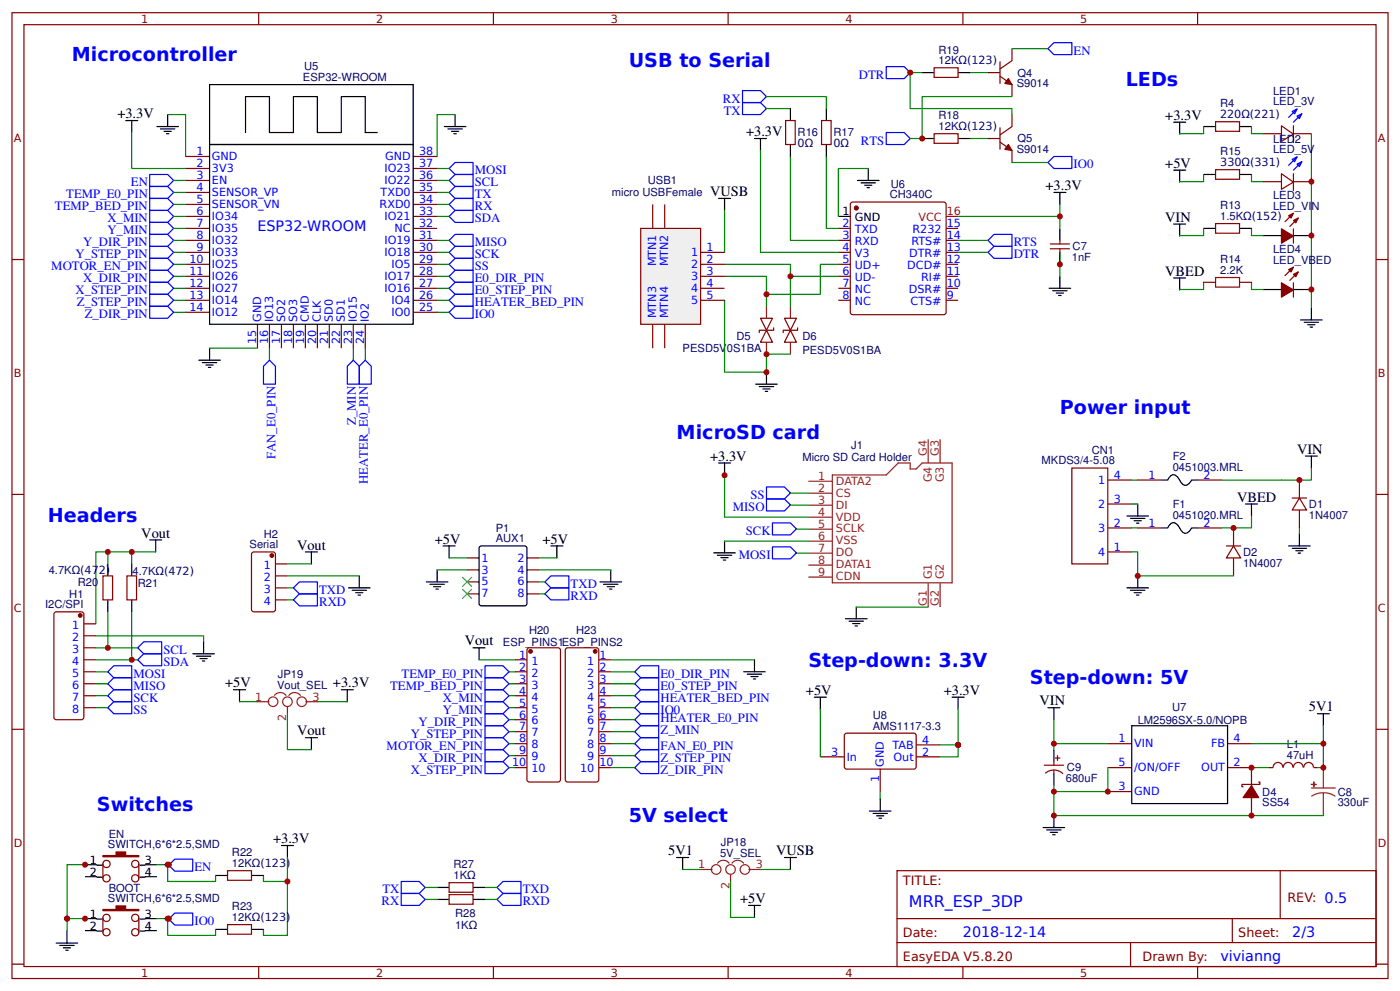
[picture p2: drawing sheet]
<svg xmlns="http://www.w3.org/2000/svg" width="309mm" height="219mm" viewBox="0 0 309 219" stroke-linecap="round" stroke-linejoin="round" font-family="sans-serif">
<g fill="none" stroke="#800" stroke-width=".26">
<path d="M2.6 2.8h304.1v213.3h-304.1zM5.3 5.5h298.7v207.9h-298.7zM57.1 2.8v2.7M109 2.8v2.7M160.9 2.8v2.7M212.7 2.8v2.7M218.3 16h2.6M220.9 16.8l2.7 1.9v2.6M220.9 13.7v4.7M223.6 10.7v2.7l-2.7 1.8M264.6 2.8v2.7M41 34.6h5.3"/>
<path d="M41 37.2h5.3M41 39.8h5.3M91.3 34.6h5.3M91.3 37.2h5.3M91.3 39.8h5.3M218.3 30.6h2.6M220.9 31.4l2.7 1.8v2.7M220.9 28.2v4.8M223.6 25.3v2.6l-2.7 1.9M279.1 29.5h4M283.1 27.8l2.7 1.8-2.7 1.6zM283.1 38.4l2.7 1.8-2.7 1.6z"/>
<path d="M285.8 29.5h3.9M285.8 27.8v3.7M285.8 38.4v3.7M2.6 57.3h2.7M41 42.5h5.3M41 45.1h5.3M41 47.8h5.3M41 50.4h5.3M41 53.1h5.3M41 55.7h5.3M41 58.4h5.3M91.3 42.5h5.3"/>
<path d="M91.3 45.1h5.3M91.3 47.8h5.3M91.3 50.4h5.3M91.3 53.1h5.3M91.3 55.7h5.3M91.3 58.4h5.3M185.2 50.4h2.7M185.2 53.1h2.7M185.2 55.7h2.7M185.2 58.4h2.7M187.9 44.9l.5-.3h20.1l.4 .3 .1 24.1-.2 .4-20.4 .1-.5-.3zM209 50.4h2.7"/>
<path d="M209 53.1h2.7M209 55.7h2.7M209 58.4h2.7M279.1 40.1h4M285.8 50.5v3.2M285.8 40.1h3.9M285.8 47.1l-1.9 1.8M285.8 59l-1.9 1.8M286.8 48.1l-1.8 1.9M304 57.3h2.7M41 61h5.3M41 63.7h5.3"/>
<path d="M41 66.3h5.3M41 69h5.3M56.9 71.6v5.3M59.5 71.6v5.3M62.2 71.6v5.3M64.8 71.6v5.3M67.5 71.6v5.3M70.1 71.6v5.3M72.8 71.6v5.3M75.4 71.6v5.3M78.1 71.6v5.3M80.7 71.6v5.3"/>
<path d="M91.3 61h5.3M91.3 63.7h5.3M91.3 66.3h5.3M91.3 69h5.3M168 70.3h2.7l-1.4 2.6zM169.3 72.9l1.4 2.7h-2.7zM170.9 72.4v.5h-3.2v.5M173.3 70.3h2.6l-1.3 2.6zM174.6 72.9l1.3 2.7h-2.6zM176.2 72.4v.5h-3.2v.5M185.2 61h2.7M185.2 63.7h2.7"/>
<path d="M185.2 66.3h2.7M209 61h2.7M209 63.7h2.7M209 66.3h2.7M285.8 62.4v3.2M286.8 60.1l-1.8 1.8M2.6 109.2h2.7M251.4 106h5.2M264.6 106h5.3M272.5 116.6v3.9M285.5 110h3.2M287.1 110l1.6 2.6h-3.2z"/>
<path d="M287.1 106v4M287.1 112.6v4M304 109.2h2.7M270.9 120.5h3.2M272.5 120.5l1.6 2.7h-3.2zM272.5 123.2v4M2.6 161h2.7M181.2 167.1h5.3M186.6 162.1l.5-.2 15 .1 .3 .4-.1 7.2-.4 .2-15.1-.1-.3-.4zM194.5 169.8v5.2M202.4 167.1h5.3M202.4 164.5h5.3"/>
<path d="M244.7 164.2h5.3M244.7 169.5h5.3M244.7 174.8h5.3M271.2 164.2h5.3M271.2 169.5h5.3v4M276.5 176.1v4M278.1 172.7h.2v.5h-3.9v.5h.2M304 161h2.7M22.7 190.8v3.1M30.7 190.8v3.1M198.2 192.2h105.8v21.2h-105.8zM282.8 192.2v10.6"/>
<path d="M2.6 212.9h2.7M22.7 202.7v3.1M30.7 202.7v3.1M57.1 213.4v2.7M109 213.4v2.7M160.9 213.4v2.7M198.2 202.8h105.8M198.2 208.1h105.8M212.7 213.4v2.7M249.8 208.1v5.3M264.6 213.4v2.7M272.3 202.8v5.3"/>
<path d="M304 212.9h2.7"/>
<circle cx="23.5" cy="193.9" r=".8"/>
<circle cx="23.5" cy="190.8" r=".8"/>
<circle cx="29.9" cy="190.8" r=".8"/>
<circle cx="29.9" cy="193.9" r=".8"/>
<circle cx="23.5" cy="202.7" r=".8"/>
<circle cx="23.5" cy="205.8" r=".8"/>
<circle cx="29.9" cy="205.8" r=".8"/>
<circle cx="29.9" cy="202.7" r=".8"/>
</g>
<g fill="none" stroke="#000" stroke-width=".26">
<path d="M46.3 18.7h45v13.2h-45zM27.8 26.6h2.6M29.1 26.6v2.7M34.7 27.9h4.7M35.5 28.5h3.1M36.2 29h1.6M36.8 29.5h.5M37 25.3v2.6M46.3 31.9h45v39.7h-45zM54.2 29.3v-8h5.3v8h5.3v-8h5.3v8h5.3v-8h5.3v8h2.6M98.2 27.9h4.7M99 28.5h3.1"/>
<path d="M99.7 29h1.6M100.3 29.5h.5M100.5 25.3v2.6M166.7 30.6h2.6M168 30.6v2.6M189.4 39.8h4.8M191.8 37.2v2.6M259.3 27h2.6M259.3 37.6h2.6M260.6 27v2.6M260.6 37.6v2.6M158.7 43.8h2.7"/>
<path d="M160.1 43.8v2.7M185.2 47.8h2.7M190.2 40.4h3.2M191 40.9h1.6M191.6 41.4h.5M232.8 42.5h2.7M234.2 42.5v2.6M259.3 49.5h2.6M260.6 49.5v2.6M279.1 52h4M285.8 52h3.9M43.9 79.5h4.8"/>
<path d="M46.3 76.9v2.6M231.8 63.7h4.7M232.6 64.2h3.1M233.4 64.7h1.5M233.9 65.2h.5M234.2 61v2.7M259.3 61.4h2.6M260.6 61.4v2.6M279.1 63.9h4M285.8 63.9h3.9M287.3 70.6h4.8M288.1 71.2h3.2"/>
<path d="M288.9 71.7h1.6M289.5 72.2h.5M289.7 68v2.6M44.7 80.1h3.2M45.5 80.6h1.6M46 81.1h.6M167 84.8h4.7M167.7 85.4h3.2M168.5 85.9h1.6M169.1 86.4h.5M169.3 82.2v2.6M33.1 119.2h2.6"/>
<path d="M34.4 119.2v2.7M249 113.9h4.7M249.8 114.5h3.1M250.6 115h1.5M251.1 115.5h.5M251.4 111.3v2.6M256.6 106h1.4l.5-.8a1.32 1.32 0 0 1 2.1 .8l.5 .8a1.32 1.32 0 0 0 2.2-.8h1.3M275.2 111.3h2.6M276.5 111.3v2.6M288.4 100.7h2.6M289.7 100.7v2.6M67.5 121.9h2.6"/>
<path d="M68.8 121.9v2.6M77 129.8h4.8M77.8 130.3h3.2M78.6 130.9h1.6M79.1 131.4h.5M79.4 127.2v2.6M249 129.8h4.7M249.8 130.3h3.1M250.6 130.9h1.5M251.1 131.4h.5M251.4 127.2v2.6M42.6 144.4h4.8"/>
<path d="M43.4 144.9h3.2M44.2 145.4h1.6M44.7 145.9h.5M45 141.7v2.7M51.6 152.3h2.6M52.9 152.3v2.6M75.4 152.3h2.7M76.7 152.3v2.6M104.5 143h2.7M105.8 143v2.7M164.3 148.3h4.8M165.1 148.9h3.2"/>
<path d="M165.9 149.4h1.6M166.4 149.9h.6M166.7 145.7v2.6M179.9 153.9h2.7M181.2 153.9v2.7M210.3 153.9h2.7M211.7 153.9v2.7M231.5 156.3h2.7M232.8 156.3v2.6M291 157.6h2.7M292.4 157.6v2.6M67.5 162.9h2.6"/>
<path d="M68.8 162.9v2.6M192.1 179.1h4.7M192.9 179.6h3.2M194.5 176.4v2.7M250 160.2h21.2v17.2h-21.2zM18.8 190.9h2.6M18.8 193.6h2.6M21.4 191h1.1M21.4 193.7h1.1M30.9 191h1.1M30.9 193.7h1.1M32 190.9h2.7"/>
<path d="M32 193.6h2.7M149.5 189.3h2.6M150.8 189.3v2.7M165.4 199.9h2.6M166.7 199.9v2.7M173.3 189.3h2.6M174.6 189.3v2.7M193.7 180.1h1.6M194.2 180.7h.5M230.5 182.7h4.7M231.2 183.3h3.2M232 183.8h1.6"/>
<path d="M232.6 184.3h.5M232.8 180.1v2.6M12.4 208.2h4.8M13.2 208.8h3.2M14 209.3h1.6M14.5 209.8h.6M14.8 205.6v2.6M18.8 202.8h2.6M18.8 205.5h2.6M21.4 202.9h1.1M21.4 205.6h1.1M30.9 202.9h1.1"/>
<path d="M30.9 205.6h1.1M32 202.8h2.7M32 205.5h2.7"/>
</g>
<g fill="none" stroke="#00f" stroke-width=".26">
<path d="M195.8 14.7h4l1.3 1.3-1.3 1.4h-4zM232.8 9.4h4v2.7h-4l-1.3-1.4zM33.1 38.5h3.9l1.4 1.3-1.4 1.4h-3.9zM99.2 39.8l1.3-1.3h4v2.7h-4zM100.5 35.9h4v2.6h-4l-1.3-1.3zM164 22.6h4l1.3 1.4-1.3 1.3h-4zM164 20h4l1.3 1.3-1.3 1.3h-4zM195.8 29.3h4l1.3 1.3-1.3 1.3h-4zM232.8 34.6h4v2.6h-4l-1.3-1.3zM285.5 24.6l1-.5-.5 1zM285.5 35.2l1-.5-.5 1zM286.5 25.7l1.1-.6-.5 1.1z"/>
<path d="M286.5 36.2l1.1-.5-.5 1.1zM286.5 24.1l-1.8 1.8M286.5 34.7l-1.8 1.8M287.6 25.1l-1.8 1.9M287.6 35.7l-1.8 1.9M33.1 46.5h3.9l1.4 1.3-1.4 1.3h-3.9zM33.1 49.1h3.9l1.4 1.3-1.4 1.4h-3.9zM33.1 57h3.9l1.4 1.4-1.4 1.3h-3.9zM33.1 59.7h3.9l1.4 1.3-1.4 1.3h-3.9zM33.1 54.4h3.9l1.4 1.3-1.4 1.3h-3.9zM33.1 51.8h3.9l1.4 1.3-1.4 1.3h-3.9zM33.1 43.8h3.9l1.4 1.3-1.4 1.4h-3.9z"/>
<path d="M33.1 41.2h3.9l1.4 1.3-1.4 1.3h-3.9zM99.2 42.5l1.3-1.3h4v2.6h-4zM100.5 43.8h4v2.7h-4l-1.3-1.4zM100.5 59.7h4v2.6h-4l-1.3-1.3zM100.5 46.5h4v2.6h-4l-1.3-1.3zM100.5 51.8h4v2.6h-4l-1.3-1.3zM100.5 54.4h4v2.6h-4l-1.3-1.3zM100.5 57h4v2.7h-4l-1.3-1.3zM219.6 51.8h4v2.6h-4l-1.3-1.3zM219.6 54.4h4v2.6h-4l-1.3-1.3zM33.1 62.3h3.9l1.4 1.4-1.4 1.3h-3.9zM33.1 65h3.9l1.4 1.3-1.4 1.3h-3.9z"/>
<path d="M33.1 67.6h3.9l1.4 1.4-1.4 1.3h-3.9zM59.5 79.5l1.4 1.4v3.9h-2.7v-3.9zM100.5 62.3h4v2.7h-4l-1.3-1.3zM100.5 65h4v2.6h-4l-1.3-1.3zM100.5 67.6h4v2.7h-4l-1.3-1.3zM76.7 80.9l1.4-1.4 1.3 1.4v3.9h-2.7zM79.4 80.9l1.3-1.4 1.3 1.4v3.9h-2.6zM66.1 128.5h4v2.6h-4l-1.3-1.3zM66.1 131.1h4v2.7h-4l-1.3-1.3zM25.1 147h4v2.6h-4l-1.3-1.3zM25.1 149.6h4v2.7h-4l-1.3-1.3zM25.1 152.3h4v2.6h-4l-1.3-1.3z"/>
<path d="M25.1 154.9h4v2.7h-4l-1.3-1.3zM31.7 141.7h4v2.7h-4l-1.3-1.4zM31.7 144.4h4v2.6h-4l-1.3-1.3zM107.2 152.3h3.9l1.3 1.3-1.3 1.3h-3.9zM107.2 154.9h3.9l1.3 1.4-1.3 1.3h-3.9zM107.2 157.6h3.9l1.3 1.3-1.3 1.3h-3.9zM107.2 149.6h3.9l1.3 1.4-1.3 1.3h-3.9zM107.2 147h3.9l1.3 1.3-1.3 1.3h-3.9zM140.2 158.9l1.4-1.3h3.9v2.6h-3.9zM141.6 147h3.9v2.6h-3.9l-1.4-1.3zM141.6 149.6h3.9v2.7h-3.9l-1.4-1.3zM141.6 152.3h3.9v2.6h-3.9l-1.4-1.3z"/>
<path d="M141.6 154.9h3.9v2.7h-3.9l-1.4-1.3zM107.2 162.9h3.9l1.3 1.3-1.3 1.3h-3.9zM107.2 165.5h3.9l1.3 1.3-1.3 1.4h-3.9zM107.2 168.2h3.9l1.3 1.3-1.3 1.3h-3.9zM107.2 160.2h3.9l1.3 1.4-1.3 1.3h-3.9zM140.2 161.6l1.4-1.4h3.9v2.7h-3.9zM141.6 165.5h3.9v2.7h-3.9l-1.4-1.4zM141.6 168.2h3.9v2.6h-3.9l-1.4-1.3zM141.6 162.9h3.9v2.6h-3.9l-1.4-1.3zM38.6 189.7h4v2.6h-4l-1.3-1.3zM38.6 201.6h4v2.7h-4l-1.3-1.4z"/>
</g>
<g fill="none" stroke="#080" stroke-width=".26">
<path d="M203.7 16h-2.6v8h22.5v1.3M214.3 16h4M223.6 10.7h7.9M29.1 29.3v7.9h11.9M37 25.3h4v9.3M38.4 39.8h2.6M96.6 39.8h2.6M96.6 37.2h2.6M100.5 25.3h-3.9v9.3M168 33.2v22.5h17.2M169.3 21.3h13.3v2.7M169.3 24h5.3"/>
<path d="M174.6 34.6v18.5h10.6M182.6 34.6v15.8h2.6M191.8 37.2h-6.6v10.6M214.3 30.6h4M223.6 35.9h7.9M265.9 38.5v1.6h-5.3M276.5 38.5v1.6h2.6M289.7 29.5v38.4M38.4 47.8h2.6M38.4 45.1h2.6M38.4 42.5h2.6M38.4 58.4h2.6"/>
<path d="M38.4 55.7h2.6M38.4 53.1h2.6M38.4 50.4h2.6M96.6 47.8h2.6M96.6 45.1h2.6M96.6 42.5h2.6M96.6 58.4h2.6M96.6 55.7h2.6M96.6 53.1h2.6M160.1 58.4h14.5v9.2M160.1 46.5v9.2M185.2 58.4h-4v6.6h-11.9"/>
<path d="M211.7 55.7h6.6M211.7 53.1h6.6M234.2 45.1v2.7h-22.5M234.2 55.7v5.3M265.9 50.4v1.6h-5.3M276.5 50.4v1.6h2.6M38.4 66.3h2.6M38.4 63.7h2.6M38.4 61h2.6M38.4 69h2.6M46.3 76.9h10.6M59.5 76.9v2.6"/>
<path d="M78.1 76.9v2.6M80.7 76.9v2.6M96.6 66.3h2.6M96.6 63.7h2.6M96.6 61h2.6M96.6 69h2.6M160.1 66.3v15.9h9.2v-4h5.3M160.1 61h9.2v6.6M174.6 61h10.6M265.9 62.3v1.6h-5.3M276.5 62.3v1.6h2.6M250 106h1.4"/>
<path d="M250 111.3h1.4M289.7 103.3v2.7h-19.8M63.5 124.5h5.3M63.5 127.2h15.9M63.5 129.8h1.3M63.5 132.5h1.3M250 121.9h1.4v5.3M21.2 140.4h23.8v1.3M21.2 143h9.2M21.2 145.7h9.2M52.9 154.9h4M63.5 157.6v7.9h5.3"/>
<path d="M70.1 154.9h6.6M105.8 145.7h8M112.4 148.3h1.4M112.4 151h1.4M112.4 153.6h1.4M112.4 156.3h1.4M112.4 158.9h1.4M134.9 145.7h31.8M134.9 148.3h5.3M134.9 151h5.3M134.9 153.6h5.3M134.9 156.3h5.3"/>
<path d="M134.9 158.9h5.3M181.2 156.5v10.6M211.7 156.5v10.6h-4M232.8 158.9v5.3h11.9M112.4 169.5h1.4M112.4 161.6h1.4M112.4 164.2h1.4M112.4 166.8h1.4M134.9 169.5h5.3M134.9 161.6h5.3M134.9 164.2h5.3M134.9 166.8h5.3"/>
<path d="M194.5 175v1.4M207.7 164.5h4M244.7 169.5v5.3h-11.9v5.3h59.6M276.5 169.5h4M18.8 190.9h-4v11.9M34.7 190.9h2.6M150.8 192h4M161.4 194.6v8h5.3M168 192h6.6M18.8 202.8h-4v2.7M34.7 202.8h2.6"/>
</g>
<g fill="#800" stroke="#800" stroke-width=".26">
<path d="M222.8 17.4l.8 1.3-1.6-.3z"/>
<path d="M222.8 31.9l.8 1.3-1.6-.2z"/>
<path d="M22.7 188.9h2.9v-.8h2.2v.8h2.9v.3h-8z"/>
<path d="M22.7 200.8h2.9v-.8h2.2v.8h2.9v.3h-8z"/>
<path d="M276.5 173.5l1.6 2.6h-3.5z"/>
<path d="M283.1 50.5l2.7 1.6-2.7 1.6z"/>
<path d="M285.8 48.7l1-.6-.5 1.1z"/>
<path d="M284.7 47.6l1.1-.5-.6 1z"/>
<path d="M283.1 62.4l2.7 1.6-2.7 1.6z"/>
<path d="M285.8 60.6l1-.5-.5 1z"/>
<path d="M284.7 59.5l1.1-.5-.6 1.1z"/>
<circle cx="189.2" cy="45.9" r=".4"/>
</g>
<path d="M209 47.8h2.7" fill="none" stroke="#f00" stroke-width=".26"/>
<g fill="none" stroke="#8d2323" stroke-width=".26">
<path d="M169.3 67.6v2.7M169.3 75.6v2.6M174.6 67.6v2.7M174.6 75.6v2.6M56.9 154.9h2.6M60.6 153.6a1.59 1.59 0 0 1 2.6 0M63.5 156v1.6M63.8 153.6a1.59 1.59 0 0 1 2.6 0M67.5 154.9h2.6M289.7 174h5.3M292.4 175l1.4 .2 1.2 .6M292.4 175l-1.4 .2-1.3 .6"/>
<path d="M292.4 169.5v4.5M292.4 175v5.1M154.8 192h2.6M158.5 190.7a1.59 1.59 0 0 1 2.6 0M161.4 193v1.6M161.7 190.7a1.59 1.59 0 0 1 2.6 0M165.4 192h2.6"/>
<circle cx="60.3" cy="154.9" r="1.06"/>
<circle cx="63.5" cy="154.9" r="1.06"/>
<circle cx="66.7" cy="154.9" r="1.06"/>
<circle cx="158.2" cy="192" r="1.06"/>
<circle cx="161.4" cy="192" r="1.06"/>
<circle cx="164.6" cy="192" r="1.06"/>
</g>
<g fill="#8d2323" stroke="#8d2323" stroke-width=".26">
<path d="M289.7 173.2h1.1z"/>
<path d="M290.2 172.7l.1 1z"/>
</g>
<path d="M141.6 50.4h13.2v21.2h-13.2z" fill="#efefef" stroke="#800" stroke-width=".26"/>
<g fill="none" stroke="#800" stroke-width=".26">
<path d="M206.4 15h5.3v2.1h-5.3zM173.6 26.6h2.1v5.3h-2.1zM181.5 26.6h2.1v5.3h-2.1zM206.4 29.5h5.3v2.1h-5.3zM268.6 26.9h5.2v2.1h-5.2zM268.6 37.5h5.2v2.1h-5.2zM144.2 45.1v5.3M146.8 45.1v5.3M154.8 55.7h5.3M154.8 58.4h5.3M232 53.9h4.3M232 54.9h4.3"/>
<path d="M234.2 53.1v.8M234.2 54.9v.8M268.6 49.4h5.2v2.1h-5.2zM144.2 71.6v5.3M146.8 71.6v5.3M154.8 61h5.3M154.8 63.7h5.3M154.8 66.3h5.3M265.9 62.3h2.7M273.8 62.3h2.7M236.8 103.3h7.9v21.2h-7.9zM244.7 116.6h5.3"/>
<path d="M244.7 106h5.3M244.7 111.3h5.3M251.4 116.6h5.2M264.6 116.6h5.3M12.2 135.2l5.8-.1 .4 .3 .1 .2v22.8l-.1 .2-.4 .3h-5.6l-.2-.1-.3-.4v-22.8zM18.5 137.7h2.7M22.8 127.2h2.1v5.3h-2.1zM28 127.2h2.2v5.3h-2.2zM55.6 122.1l.5-.2h4.2l.5 .2 .1 12.5-.3 .4-4.5 .1-.5-.3zM60.9 124.5h2.6M60.9 127.2h2.6M60.9 129.8h2.6"/>
<path d="M60.9 132.5h2.6M103.2 123.2h2.6M103.2 125.8h2.6M103.2 128.5h2.6M103.2 131.1h2.6M116.4 123.2h2.7M116.4 125.8h2.7M116.4 128.5h2.7M116.4 131.1h2.7M244.7 121.9h5.3M18.5 145.7h2.7M18.5 148.3h2.7"/>
<path d="M18.5 151h2.7M18.5 153.6h2.7M18.5 156.3h2.7M18.5 140.4h2.7M18.5 143h2.7M113.8 145.7h2.6M113.8 148.3h2.6M113.8 151h2.6M113.8 153.6h2.6M113.8 156.3h2.6M113.8 158.9h2.6M116.5 143.3l.4-.3h6.4l.3 .1 .2 .5v28.5v.3l-.5 .3h-6.4l-.2-.1-.3-.5z"/>
<path d="M125.1 143.1l6.7-.1 .2 .1 .3 .5v28.5l-.1 .3-.4 .3h-6.4l-.3-.1-.2-.5v-28.5zM132.3 145.7h2.6M132.3 148.3h2.6M132.3 151h2.6M132.3 153.6h2.6M132.3 156.3h2.6M132.3 158.9h2.6M113.8 169.5h2.6M113.8 161.6h2.6M113.8 164.2h2.6M113.8 166.8h2.6M132.3 169.5h2.6"/>
<path d="M132.3 161.6h2.6M132.3 164.2h2.6M132.3 166.8h2.6M230.7 169h4.2M230.9 170.7a2.84 2.84 0 0 1 4 .2M232.8 168.2v.8M232.8 170v.8M233.1 167.4h1.1M233.6 166.8v1.1M280.5 169.5h.8M281.3 169.5a1.06 1.06 0 0 1 1-1.2 1.06 1.06 0 0 1 1.1 1.2M283.5 169.5a1.06 1.06 0 0 1 1.1-1.2 1.06 1.06 0 0 1 1 1.2"/>
<path d="M285.8 169.5a1.06 1.06 0 0 1 1-1.2 1.06 1.06 0 0 1 1.1 1.2M288.1 169.5a1.06 1.06 0 0 1 1-1.2 1.06 1.06 0 0 1 1.1 1.2M290.2 169.5h.8M50.3 192.2h5.3v2.2h-5.3zM99.2 194.9h5.3v2.1h-5.3zM99.2 197.5h5.3v2.2h-5.3zM50.3 204.2h5.3v2.1h-5.3z"/>
</g>
<g fill="none" stroke="#000" stroke-width=".26">
<path d="M203.7 16h2.7M211.7 16h2.6M174.6 24v2.6M174.6 31.9v2.7M182.6 24v2.6M182.6 31.9v2.7M203.7 30.6h2.7M211.7 30.6h2.6M265.9 27.9h2.7M265.9 38.5h2.7M273.8 27.9h2.7M273.8 38.5h2.7"/>
<path d="M234.2 50.4v2.7M234.2 55.7v2.7M265.9 50.4h2.7M273.8 50.4h2.7M158.7 102.2h2.7M160.1 102.2v2.7M160.1 119.4v2.7M256.6 116.6h1.4l.5-.8a1.32 1.32 0 0 1 2.1 .8l.5 .7a1.32 1.32 0 0 0 2.2-.7h1.3M287.1 117.9v2.6M23.8 124.5v2.7M23.8 132.5v2.6M29.1 124.5v2.7"/>
<path d="M29.1 132.5v2.6M94.2 128.5h4.8M95 129h3.2M95.8 129.5h1.6M96.3 130.1h.5M96.6 125.8v2.7M97.9 120.5h2.6M99.2 120.5v2.7M106.1 120.6l9.8-.1 .4 .3 .1 12.4-.2 .5-9.8 .1-.5-.3-.1-12.4zM121.7 120.5h2.7M123 120.5v2.7M132.6 128.5h4.7"/>
<path d="M133.3 129h3.2M134.1 129.5h1.6M134.7 130.1h.5M134.9 125.8v2.7M157.7 122.1h4.8M158.5 122.6h3.2M159.3 123.1h1.6M159.8 123.7h.5M186.8 136.6h4.8M187.6 137.2h3.2M188.4 137.7h1.6M188.9 138.2h.5"/>
<path d="M189.2 134v2.6M284.7 120.5h4.8M285.5 121.1h3.2M286.3 121.6h1.6M286.8 122.1h.5M232.8 165.5v2.7M232.8 170.8v2.7M47.6 193.3h2.7M55.6 193.3h2.6M62.2 186.7h2.6M63.5 186.7v2.6M96.6 196h2.6"/>
<path d="M96.6 198.6h2.6M104.5 196h2.7M104.5 198.6h2.7M47.6 205.2h2.7M55.6 205.2h2.6"/>
</g>
<g fill="none" stroke="#080" stroke-width=".26">
<path d="M223.6 21.3h-19.9v9.3h-2.6M265.9 27.9v1.6h-5.3M276.5 27.9v1.6h2.6M234.2 47.8v2.6M160.1 104.9v9.3h18.5M160.1 119.5h18.5M174.6 108.9h4M174.6 111.5h4M175.9 116.8h2.7M250 116.6h1.4M276.5 113.9v2.7h-6.6M287.1 116.6v1.3"/>
<path d="M23.8 121.9v2.6M23.8 135.1v7.9M29.1 121.9v2.6M29.1 135.1v10.6M34.4 121.9h-13.2v15.8M96.6 125.8h6.6M99.2 123.2h4M119.1 125.8h15.8M119.1 123.2h3.9M119.1 128.5h1.3M119.1 131.1h1.3M175.9 122.1h2.7"/>
<path d="M189.2 134h15.9M251.4 127.2h21.1M21.2 156.3h2.6M21.2 153.6h2.6M21.2 151h2.6M21.2 148.3h2.6M232.8 164.2v1.3M232.8 173.5v1.3M276.5 164.2h15.9M292.4 160.2v9.3h-1.4M37 190.9v3.7h10.6v-1.3M58.2 193.3v1.3h5.3v11.9h-5.3v-1.3"/>
<path d="M63.5 189.3v5.3M93.9 196h2.7M93.9 198.6h2.7M107.2 196h2.6M107.2 198.6h2.6M37 202.8v3.7h10.6v-1.3"/>
</g>
<g fill="none" stroke="#8d2323" stroke-width=".26">
<path d="M205.1 97v5.3M207.7 97v5.3M178.6 106.3h5.3M178.6 108.9h5.3M178.6 111.5h5.3M178.6 114.2h5.3M178.6 116.8h5.3M178.6 119.5h5.3M183.9 104.9h11.9l2.6-2.7h2.7v1.3h1.3l1.3-1.3h6.6v26.5h-26.4zM178.6 122.1h5.3M178.6 124.8h5.3M178.6 127.4h5.3"/>
<path d="M205.1 128.7v5.3M207.7 128.7v5.3"/>
</g>
<path d="M169.3 110.2h4l1.3 1.3-1.3 1.3h-4zM169.3 107.5h4l1.3 1.3-1.3 1.4h-4zM170.7 115.5h3.9l1.3 1.3-1.3 1.3h-3.9zM120.4 131.1l1.3-1.3h4v2.7h-4zM121.7 127.2h4v2.6h-4l-1.3-1.3zM170.7 120.7h3.9l1.3 1.4-1.3 1.3h-3.9zM88.6 194.6h4l1.3 1.4-1.3 1.3h-4zM88.6 197.3h4l1.3 1.3-1.3 1.3h-4zM111.1 194.6h4v2.7h-4l-1.3-1.3zM111.1 197.3h4v2.6h-4l-1.3-1.3z" fill="none" stroke="#00f" stroke-width=".26"/>
<path d="M268.6 61.3h5.2v2.1h-5.2z" fill="none" stroke="#a00000" stroke-width=".26"/>
<g fill="#800" stroke="#800" stroke-width=".26">
<circle cx="60.1" cy="122.7" r=".4"/>
<circle cx="117.2" cy="143.8" r=".4"/>
<circle cx="131.5" cy="143.8" r=".4"/>
<circle cx="17.7" cy="135.9" r=".4"/>
</g>
<g fill="#000" stroke="#3c3" stroke-width=".26">
<path d="M102.1 127.4l2.1 2.1zM104.2 127.4l-2.1 2.1z"/>
<path d="M102.1 130.1l2.1 2.1zM104.2 130.1l-2.1 2.1z"/>
</g>
<g fill="#c00">
<circle cx="232.8" cy="164.2" r=".66"/>
<circle cx="287.1" cy="106" r=".66"/>
<circle cx="251.4" cy="127.2" r=".66"/>
<circle cx="292.4" cy="164.2" r=".66"/>
<circle cx="292.4" cy="169.5" r=".66"/>
<circle cx="211.7" cy="164.5" r=".66"/>
<circle cx="160.1" cy="104.9" r=".66"/>
<circle cx="29.1" cy="121.9" r=".66"/>
<circle cx="23.8" cy="143" r=".66"/>
<circle cx="169.3" cy="78.2" r=".66"/>
<circle cx="169.3" cy="82.2" r=".66"/>
<circle cx="232.8" cy="180.1" r=".66"/>
<circle cx="244.7" cy="174.8" r=".66"/>
<circle cx="201.1" cy="16" r=".66"/>
<circle cx="14.8" cy="202.8" r=".66"/>
<circle cx="276.5" cy="180.1" r=".66"/>
<circle cx="276.5" cy="169.5" r=".66"/>
<circle cx="169.3" cy="65" r=".66"/>
<circle cx="289.7" cy="40.1" r=".66"/>
<circle cx="289.7" cy="52" r=".66"/>
<circle cx="289.7" cy="63.9" r=".66"/>
<circle cx="18.8" cy="190.9" r=".66"/>
<circle cx="18.8" cy="202.8" r=".66"/>
<circle cx="37.3" cy="190.9" r=".66"/>
<circle cx="37.3" cy="202.8" r=".66"/>
<circle cx="23.8" cy="121.9" r=".66"/>
<circle cx="29.1" cy="145.7" r=".66"/>
<circle cx="174.6" cy="61" r=".66"/>
<circle cx="63.5" cy="194.6" r=".66"/>
<circle cx="234.2" cy="58.4" r=".66"/>
<circle cx="234.2" cy="47.8" r=".66"/>
<circle cx="203.7" cy="30.6" r=".66"/>
<circle cx="272.5" cy="116.6" r=".66"/>
<circle cx="232.8" cy="174.8" r=".66"/>
<circle cx="37" cy="190.9" r=".66"/>
<circle cx="37" cy="202.8" r=".66"/>
</g>
<g font-size="4.2" fill="#00f">
<text x="15.9" y="13.4">Microcontroller</text>
<text x="138.9" y="14.7">USB to Serial</text>
<text x="248.7" y="19">LEDs</text>
<text x="234.2" y="91.4">Power input</text>
<text x="149.5" y="96.9">MicroSD card</text>
<text x="10.6" y="115.3">Headers</text>
<text x="178.6" y="147.3">Step-down: 3.3V</text>
<text x="227.5" y="151">Step-down: 5V</text>
<text x="21.4" y="179.1">Switches</text>
<text x="138.9" y="181.4">5V select</text>
</g>
<text font-size="3.5" fill="#00f" x="200.8" y="200.2">MRR_ESP_3DP</text>
<g font-size="3.2">
<text x="25.9" y="26.1">+3.3V</text>
<text x="257.4" y="26.5">+3.3V</text>
<text x="164.8" y="30.1">+3.3V</text>
<text x="231" y="42">+3.3V</text>
<text x="257.4" y="37">+5V</text>
<text x="156.9" y="43.3">VUSB</text>
<text x="257.4" y="48.9">VIN</text>
<text x="257.4" y="60.8">VBED</text>
<text x="156.9" y="101.7">+3.3V</text>
<text x="286.5" y="100.2">VIN</text>
<text x="273.3" y="110.8">VBED</text>
<text x="31.2" y="118.7">Vout</text>
<text x="65.6" y="121.3">Vout</text>
<text x="96" y="120">+5V</text>
<text x="119.9" y="120">+5V</text>
<text x="102.7" y="142.5">Vout</text>
<text x="49.7" y="151.8">+5V</text>
<text x="73.6" y="151.8">+3.3V</text>
<text x="178.1" y="153.4">+5V</text>
<text x="208.5" y="153.4">+3.3V</text>
<text x="229.7" y="155.7">VIN</text>
<text x="289.2" y="157.1">5V1</text>
<text x="65.6" y="162.3">Vout</text>
<text x="60.3" y="186.2">+3.3V</text>
<text x="147.6" y="188.8">5V1</text>
<text x="171.4" y="188.8">VUSB</text>
<text x="163.5" y="199.4">+5V</text>
</g>
<g font-size="3.2" fill="#00f">
<text x="56.9" y="51">ESP32-WROOM</text>
<text x="212.7" y="206.8">2018-12-14</text>
<text x="285.5" y="206.8">2/3</text>
<text x="269.6" y="212.1">vivianng</text>
</g>
<g font-size="2.8" fill="#00f">
<text x="189.7" y="17.4">DTR</text>
<text x="237.2" y="12.1">EN</text>
<text x="159.7" y="22.6">RX</text>
<text x="159.9" y="25.3">TX</text>
<text x="190.2" y="31.9">RTS</text>
<text x="28.9" y="41.2">EN</text>
<text x="104.9" y="41.2">SCL</text>
<text x="104.9" y="38.5">MOSI</text>
<text x="237.2" y="37.2">IO0</text>
<text x="12.1" y="46.5">TEMP_BED_PIN</text>
<text x="14.6" y="43.8">TEMP_E0_PIN</text>
<text x="104.9" y="43.8">TX</text>
<text x="104.9" y="46.5">RX</text>
<text x="23.7" y="49.1">X_MIN</text>
<text x="23.7" y="51.8">Y_MIN</text>
<text x="104.9" y="49.1">SDA</text>
<text x="11.3" y="59.7">MOTOR_EN_PIN</text>
<text x="16.7" y="57">Y_STEP_PIN</text>
<text x="18.4" y="54.4">Y_DIR_PIN</text>
<text x="104.9" y="54.4">MISO</text>
<text x="104.9" y="57">SCK</text>
<text x="104.9" y="59.7">SS</text>
<text x="224" y="54.4">RTS</text>
<text x="224" y="57">DTR</text>
<text x="16.7" y="65">X_STEP_PIN</text>
<text x="18.4" y="62.3">X_DIR_PIN</text>
<text x="104.9" y="62.3">E0_DIR_PIN</text>
<text x="104.9" y="65">E0_STEP_PIN</text>
<text x="17" y="67.6">Z_STEP_PIN</text>
<text x="18.7" y="70.3">Z_DIR_PIN</text>
<text x="104.9" y="67.6">HEATER_BED_PIN</text>
<text x="104.9" y="70.3">IO0</text>
<text x="78.6" y="93.9" transform="rotate(-90 78.6 93.9)">Z_MIN</text>
<text x="60.9" y="101.4" transform="rotate(-90 60.9 101.4)">FAN_E0_PIN</text>
<text x="81.3" y="106.9" transform="rotate(-90 81.3 106.9)">HEATER_E0_PIN</text>
<text x="161.9" y="112.8">MISO</text>
<text x="165.8" y="110.2">SS</text>
<text x="164.8" y="118.1">SCK</text>
<text x="163.2" y="123.4">MOSI</text>
<text x="70.5" y="131.1">TXD</text>
<text x="126.1" y="129.8">TXD</text>
<text x="70.5" y="133.8">RXD</text>
<text x="126.1" y="132.5">RXD</text>
<text x="29.5" y="149.6">MOSI</text>
<text x="36.1" y="144.4">SCL</text>
<text x="36.1" y="147">SDA</text>
<text x="88.7" y="149.6">TEMP_E0_PIN</text>
<text x="145.9" y="149.6">E0_DIR_PIN</text>
<text x="29.5" y="152.3">MISO</text>
<text x="29.5" y="154.9">SCK</text>
<text x="86.2" y="152.3">TEMP_BED_PIN</text>
<text x="97.8" y="154.9">X_MIN</text>
<text x="145.9" y="152.3">E0_STEP_PIN</text>
<text x="145.9" y="154.9">HEATER_BED_PIN</text>
<text x="29.5" y="157.6">SS</text>
<text x="92.5" y="160.2">Y_DIR_PIN</text>
<text x="97.8" y="157.6">Y_MIN</text>
<text x="145.9" y="157.6">IO0</text>
<text x="145.9" y="159.5">HEATER_E0_PIN</text>
<text x="85.4" y="165.5">MOTOR_EN_PIN</text>
<text x="90.8" y="162.9">Y_STEP_PIN</text>
<text x="145.9" y="165.5">FAN_E0_PIN</text>
<text x="145.9" y="162.1">Z_MIN</text>
<text x="90.8" y="170.8">X_STEP_PIN</text>
<text x="92.5" y="168.2">X_DIR_PIN</text>
<text x="145.9" y="168.2">Z_STEP_PIN</text>
<text x="145.9" y="170.8">Z_DIR_PIN</text>
<text x="43" y="192.3">EN</text>
<text x="84.5" y="197.3">TX</text>
<text x="115.5" y="197.3">TXD</text>
<text x="84.3" y="199.9">RX</text>
<text x="115.5" y="199.9">RXD</text>
<text x="43" y="204.3">IO0</text>
</g>
<g font-size="2.8" fill="#800">
<text x="199.5" y="195.4">TITLE:</text>
<text x="284.4" y="199.1">REV: 0.5</text>
<text x="199.5" y="206.8">Date:</text>
<text x="273.6" y="206.8">Sheet:</text>
<text x="199.5" y="212.1">EasyEDA V5.8.20</text>
<text x="252.4" y="212.1">Drawn By:</text>
</g>
<g font-size="2.5" fill="#800">
<text x="31.2" y="5.1">1</text>
<text x="83.1" y="5.1">2</text>
<text x="134.9" y="5.1">3</text>
<text x="186.8" y="5.1">4</text>
<text x="238.7" y="5.1">5</text>
<text x="3" y="31.4">A</text>
<text x="304.4" y="31.4">A</text>
<text x="3" y="83.2">B</text>
<text x="304.4" y="83.2">B</text>
<text x="3" y="135.1">C</text>
<text x="304.4" y="135.1">C</text>
<text x="3" y="187">D</text>
<text x="304.4" y="187">D</text>
<text x="31.2" y="215.7">1</text>
<text x="83.1" y="215.7">2</text>
<text x="134.9" y="215.7">3</text>
<text x="186.8" y="215.7">4</text>
<text x="238.7" y="215.7">5</text>
</g>
<g font-size="2.5" fill="#000080">
<text x="207.4" y="11.8">R19</text>
<text x="66.9" y="17.9">ESP32-WROOM</text>
<text x="67.2" y="15.6">U5</text>
<text x="207.4" y="14.2">12KΩ(123)</text>
<text x="224.8" y="16.9">Q4</text>
<text x="224.6" y="19.3">S9014</text>
<text x="269.5" y="23.7">R4</text>
<text x="281.3" y="23.3">LED_3V</text>
<text x="281.3" y="20.9">LED1</text>
<text x="207.4" y="28.7">12KΩ(123)</text>
<text x="207.4" y="26.4">R18</text>
<text x="269.5" y="26.1">220Ω(221)</text>
<text x="176.2" y="32.5">0Ω</text>
<text x="176.2" y="30.1">R16</text>
<text x="184.1" y="32.5">0Ω</text>
<text x="184.1" y="30.1">R17</text>
<text x="224.6" y="33.8">S9014</text>
<text x="224.8" y="31.4">Q5</text>
<text x="269.6" y="34.3">R15</text>
<text x="281.3" y="33.9">LED_5V</text>
<text x="281.3" y="31.5">LED2</text>
<text x="143.1" y="40.7">USB1</text>
<text x="196.8" y="41.5">U6</text>
<text x="269.6" y="36.7">330Ω(331)</text>
<text x="135.2" y="43.3">micro USBFemale</text>
<text x="196.6" y="43.8">CH340C</text>
<text x="269.6" y="46.2">R13</text>
<text x="281.3" y="46.3">LED_VIN</text>
<text x="281.3" y="43.9">LED3</text>
<text x="269.6" y="48.6">1.5KΩ(152)</text>
<text x="236.8" y="57.6">1nF</text>
<text x="237" y="55.3">C7</text>
<text x="269.6" y="58.1">R14</text>
<text x="281.3" y="58.2">LED_VBED</text>
<text x="281.3" y="55.8">LED4</text>
<text x="269.6" y="60.5">2.2K</text>
<text x="150.8" y="77.8">PESD5V0S1BA</text>
<text x="162.7" y="75.2">D5</text>
<text x="177.3" y="75.2">D6</text>
<text x="177.3" y="78.1">PESD5V0S1BA</text>
<text x="177.3" y="101.8">Micro SD Card Holder</text>
<text x="188" y="99.2">J1</text>
<text x="241.2" y="100.2">CN1</text>
<text x="259.1" y="101.7">F2</text>
<text x="230.1" y="102.5">MKDS3/4-5.08</text>
<text x="259.1" y="104">0451003.MRL</text>
<text x="259.1" y="112.2">F1</text>
<text x="289.2" y="112.2">D1</text>
<text x="58.3" y="118.7">H2</text>
<text x="109.5" y="119.8">AUX1</text>
<text x="109.5" y="117.4">P1</text>
<text x="259.1" y="114.6">0451020.MRL</text>
<text x="289.2" y="114.5">1N4007</text>
<text x="55.1" y="121.1">Serial</text>
<text x="274.6" y="125.1">1N4007</text>
<text x="274.6" y="122.8">D2</text>
<text x="10.8" y="126.7">4.7KΩ(472)</text>
<text x="15.3" y="131.9">H1</text>
<text x="17.2" y="129.4">R20</text>
<text x="29.3" y="127">4.7KΩ(472)</text>
<text x="30.4" y="129.7">R21</text>
<text x="10" y="134.3">I2C/SPI</text>
<text x="111.1" y="142.6">ESP_PINS1ESP_PINS2</text>
<text x="116.9" y="139.9">H20</text>
<text x="127.3" y="139.9">H23</text>
<text x="61.4" y="149.7">JP19</text>
<text x="61.2" y="152.1">Vout_SEL</text>
<text x="192.8" y="161.1">AMS1117-3.3</text>
<text x="192.8" y="158.7">U8</text>
<text x="251.4" y="159.8">LM2596SX-5.0/NOPB</text>
<text x="259" y="157.1">U7</text>
<text x="284.3" y="167.5">47uH</text>
<text x="284.3" y="165.2">L1</text>
<text x="235.5" y="172.7">680uF</text>
<text x="235.7" y="170.3">C9</text>
<text x="278.9" y="178">SS54</text>
<text x="278.9" y="175.7">D4</text>
<text x="295.5" y="178">330uF</text>
<text x="295.5" y="175.7">C8</text>
<text x="24" y="185">EN</text>
<text x="23.9" y="187.3">SWITCH,6*6*2.5,SMD</text>
<text x="51.3" y="191.5">12KΩ(123)</text>
<text x="51.3" y="189.1">R22</text>
<text x="100.2" y="191.7">R27</text>
<text x="159.1" y="189.2">5V_SEL</text>
<text x="159.3" y="186.8">JP18</text>
<text x="24" y="196.9">BOOT</text>
<text x="100.2" y="194.1">1KΩ</text>
<text x="23.9" y="199.2">SWITCH,6*6*2.5,SMD</text>
<text x="51.3" y="203.4">12KΩ(123)</text>
<text x="51.3" y="201">R23</text>
<text x="100.5" y="202.4">R28</text>
<text x="100.5" y="205.1">1KΩ</text>
</g>
<g font-size="2.5" fill="#00f">
<text x="43.4" y="34.3">1</text>
<text x="46.8" y="35.3">GND</text>
<text x="85.1" y="35.3">GND</text>
<text x="92.6" y="34.3">38</text>
<text x="43.4" y="36.9">2</text>
<text x="43.4" y="39.6">3</text>
<text x="46.8" y="38">3V3</text>
<text x="46.8" y="40.6">EN</text>
<text x="84.9" y="40.6">IO22</text>
<text x="84.9" y="38">IO23</text>
<text x="92.6" y="39.6">36</text>
<text x="92.6" y="36.9">37</text>
<text x="43.4" y="42.2">4</text>
<text x="43.4" y="44.9">5</text>
<text x="43.4" y="47.5">6</text>
<text x="46.8" y="43.3">SENSOR_VP</text>
<text x="46.8" y="45.9">SENSOR_VN</text>
<text x="83.9" y="45.9">RXD0</text>
<text x="84.1" y="43.3">TXD0</text>
<text x="92.6" y="47.5">33</text>
<text x="92.6" y="44.9">34</text>
<text x="92.6" y="42.2">35</text>
<text x="43.4" y="50.2">7</text>
<text x="43.4" y="52.8">8</text>
<text x="46.8" y="48.6">IO34</text>
<text x="46.8" y="51.2">IO35</text>
<text x="46.8" y="53.9">IO32</text>
<text x="84.9" y="53.9">IO19</text>
<text x="84.9" y="48.6">IO21</text>
<text x="87.2" y="51.2">NC</text>
<text x="92.6" y="52.8">31</text>
<text x="92.6" y="50.2">32</text>
<text x="186.1" y="50.2">2</text>
<text x="186.1" y="52.8">3</text>
<text x="188.8" y="51.5">TXD</text>
<text x="201.6" y="51.5">R232</text>
<text x="209.2" y="52.8">14</text>
<text x="209.2" y="50.2">15</text>
<text x="41.8" y="58.1">10</text>
<text x="43.4" y="55.5">9</text>
<text x="46.8" y="56.5">IO33</text>
<text x="46.8" y="59.2">IO25</text>
<text x="84.9" y="56.5">IO18</text>
<text x="86.5" y="59.2">IO5</text>
<text x="92.6" y="58.1">29</text>
<text x="92.6" y="55.5">30</text>
<text x="145" y="58.8" transform="rotate(-90 145 58.8)">MTN1</text>
<text x="147.6" y="58.8" transform="rotate(-90 147.6 58.8)">MTN2</text>
<text x="152.7" y="56.5">1</text>
<text x="152.7" y="59.2">2</text>
<text x="156.1" y="55.5">1</text>
<text x="156.1" y="58.1">2</text>
<text x="186.1" y="55.5">4</text>
<text x="186.1" y="58.1">5</text>
<text x="188.8" y="54.1">RXD</text>
<text x="188.8" y="56.8">V3</text>
<text x="188.8" y="59.4">UD+</text>
<text x="200.4" y="59.4">DCD#</text>
<text x="200.8" y="56.8">DTR#</text>
<text x="201.4" y="54.1">RTS#</text>
<text x="209.2" y="58.1">12</text>
<text x="209.2" y="55.5">13</text>
<text x="41.8" y="60.7">11</text>
<text x="41.8" y="63.4">12</text>
<text x="46.8" y="61.8">IO26</text>
<text x="46.8" y="64.5">IO27</text>
<text x="84.9" y="64.5">IO16</text>
<text x="84.9" y="61.8">IO17</text>
<text x="92.6" y="63.4">27</text>
<text x="92.6" y="60.7">28</text>
<text x="152.7" y="61.8">3</text>
<text x="152.7" y="64.5">4</text>
<text x="156.1" y="60.7">3</text>
<text x="156.1" y="63.4">4</text>
<text x="186.1" y="60.7">6</text>
<text x="186.1" y="63.4">7</text>
<text x="188.8" y="62.1">UD-</text>
<text x="188.8" y="64.7">NC</text>
<text x="200.8" y="64.7">DSR#</text>
<text x="203.5" y="62.1">RI#</text>
<text x="209.2" y="63.4">10</text>
<text x="209.2" y="60.7">11</text>
<text x="41.8" y="66">13</text>
<text x="41.8" y="68.7">14</text>
<text x="46.8" y="67.1">IO14</text>
<text x="46.8" y="69.7">IO12</text>
<text x="57.7" y="71.1" transform="rotate(-90 57.7 71.1)">GND</text>
<text x="60.3" y="71.1" transform="rotate(-90 60.3 71.1)">IO13</text>
<text x="63" y="71.1" transform="rotate(-90 63 71.1)">SO2</text>
<text x="65.6" y="71.1" transform="rotate(-90 65.6 71.1)">SO3</text>
<text x="68.3" y="71.1" transform="rotate(-90 68.3 71.1)">CMD</text>
<text x="70.9" y="71.1" transform="rotate(-90 70.9 71.1)">CLK</text>
<text x="73.6" y="71.1" transform="rotate(-90 73.6 71.1)">SD0</text>
<text x="76.2" y="71.1" transform="rotate(-90 76.2 71.1)">SD1</text>
<text x="78.8" y="71.1" transform="rotate(-90 78.8 71.1)">IO15</text>
<text x="81.5" y="71.1" transform="rotate(-90 81.5 71.1)">IO2</text>
<text x="86.5" y="69.7">IO0</text>
<text x="86.5" y="67.1">IO4</text>
<text x="92.6" y="68.7">25</text>
<text x="92.6" y="66">26</text>
<text x="145" y="70.3" transform="rotate(-90 145 70.3)">MTN3</text>
<text x="147.6" y="70.3" transform="rotate(-90 147.6 70.3)">MTN4</text>
<text x="152.7" y="67.1">5</text>
<text x="156.1" y="66">5</text>
<text x="186.1" y="66">8</text>
<text x="188.8" y="67.4">NC</text>
<text x="201.2" y="67.4">CTS#</text>
<text x="209.2" y="66">9</text>
<text x="56.6" y="76.1" transform="rotate(-90 56.6 76.1)">15</text>
<text x="59.3" y="76.1" transform="rotate(-90 59.3 76.1)">16</text>
<text x="61.9" y="76.1" transform="rotate(-90 61.9 76.1)">17</text>
<text x="64.6" y="76.1" transform="rotate(-90 64.6 76.1)">18</text>
<text x="67.2" y="76.1" transform="rotate(-90 67.2 76.1)">19</text>
<text x="69.8" y="76.1" transform="rotate(-90 69.8 76.1)">20</text>
<text x="72.5" y="76.1" transform="rotate(-90 72.5 76.1)">21</text>
<text x="75.1" y="76.1" transform="rotate(-90 75.1 76.1)">22</text>
<text x="77.8" y="76.1" transform="rotate(-90 77.8 76.1)">23</text>
<text x="80.4" y="76.1" transform="rotate(-90 80.4 76.1)">24</text>
<text x="242.6" y="106.8">1</text>
<text x="246.1" y="105.7">4</text>
<text x="253.8" y="105.7">1</text>
<text x="265.9" y="105.7">2</text>
<text x="242.6" y="112.1">2</text>
<text x="246.1" y="111">3</text>
<text x="242.6" y="117.4">3</text>
<text x="246.1" y="116.3">2</text>
<text x="253.8" y="116.3">1</text>
<text x="265.9" y="116.3">2</text>
<text x="58.3" y="125.6">1</text>
<text x="106.4" y="124">1</text>
<text x="114.3" y="124">2</text>
<text x="242.6" y="122.7">4</text>
<text x="246.1" y="121.6">1</text>
<text x="58.3" y="128.2">2</text>
<text x="58.3" y="130.9">3</text>
<text x="106.4" y="126.6">3</text>
<text x="106.4" y="129.3">5</text>
<text x="106.4" y="131.9">7</text>
<text x="114.3" y="126.6">4</text>
<text x="114.3" y="129.3">6</text>
<text x="114.3" y="131.9">8</text>
<text x="58.3" y="133.5">4</text>
<text x="16" y="138.8">1</text>
<text x="16" y="141.4">2</text>
<text x="16" y="144.1">3</text>
<text x="16" y="146.7">4</text>
<text x="16" y="149.4">5</text>
<text x="114.7" y="145.4">1</text>
<text x="114.7" y="148.1">2</text>
<text x="117.4" y="146.7">1</text>
<text x="117.4" y="149.4">2</text>
<text x="129.7" y="146.7">1</text>
<text x="129.7" y="149.4">2</text>
<text x="132.4" y="145.4">1</text>
<text x="132.4" y="148.1">2</text>
<text x="16" y="152">6</text>
<text x="16" y="154.7">7</text>
<text x="114.7" y="150.7">3</text>
<text x="114.7" y="153.4">4</text>
<text x="114.7" y="156">5</text>
<text x="117.4" y="152">3</text>
<text x="117.4" y="154.7">4</text>
<text x="129.7" y="152">3</text>
<text x="129.7" y="154.7">4</text>
<text x="132.4" y="150.7">3</text>
<text x="132.4" y="153.4">4</text>
<text x="132.4" y="156">5</text>
<text x="16" y="157.3">8</text>
<text x="114.7" y="158.6">6</text>
<text x="114.7" y="161.3">7</text>
<text x="117.4" y="157.3">5</text>
<text x="117.4" y="160">6</text>
<text x="129.7" y="157.3">5</text>
<text x="129.7" y="160">6</text>
<text x="132.4" y="158.6">6</text>
<text x="132.4" y="161.3">7</text>
<text x="114.7" y="163.9">8</text>
<text x="114.7" y="166.6">9</text>
<text x="117.4" y="162.6">7</text>
<text x="117.4" y="165.3">8</text>
<text x="117.4" y="167.9">9</text>
<text x="129.7" y="162.6">7</text>
<text x="129.7" y="165.3">8</text>
<text x="129.7" y="167.9">9</text>
<text x="132.4" y="163.9">8</text>
<text x="132.4" y="166.6">9</text>
<text x="183.6" y="166.9">3</text>
<text x="187.1" y="168">In</text>
<text x="197.2" y="165.3">TAB</text>
<text x="197.4" y="168">Out</text>
<text x="203.7" y="166.9">2</text>
<text x="203.7" y="164.3">4</text>
<text x="247.1" y="163.9">1</text>
<text x="250.6" y="165">VIN</text>
<text x="267.6" y="165">FB</text>
<text x="272.5" y="163.9">4</text>
<text x="113.1" y="169.2">10</text>
<text x="117.4" y="170.6">10</text>
<text x="128.2" y="170.6">10</text>
<text x="132.4" y="169.2">10</text>
<text x="194.2" y="172.7" transform="rotate(-90 194.2 172.7)">1</text>
<text x="195.3" y="169.3" transform="rotate(-90 195.3 169.3)">GND</text>
<text x="247.1" y="169.2">5</text>
<text x="250.6" y="170.3">/ON/OFF</text>
<text x="265.4" y="170.3">OUT</text>
<text x="272.5" y="169.2">2</text>
<text x="247.1" y="174.5">3</text>
<text x="250.6" y="175.6">GND</text>
</g>
<g font-size="2.5">
<text x="186.1" y="47.5">1</text>
<text x="188.8" y="48.8">GND</text>
<text x="19.8" y="190.8">1</text>
<text x="32" y="190.8">3</text>
<text x="19.8" y="193.4">2</text>
<text x="32" y="193.4">4</text>
<text x="19.8" y="202.7">1</text>
<text x="32" y="202.7">3</text>
<text x="19.8" y="205.3">2</text>
<text x="32" y="205.3">4</text>
</g>
<g font-size="2.5" fill="#f00">
<text x="209.2" y="47.5">16</text>
<text x="202.9" y="48.8">VCC</text>
</g>
<g font-size="2.5" fill="#8d2323">
<text x="204.8" y="100.6" transform="rotate(-90 204.8 100.6)">G4</text>
<text x="207.4" y="100.6" transform="rotate(-90 207.4 100.6)">G3</text>
<text x="180.7" y="105.9">1</text>
<text x="184.7" y="107">DATA2</text>
<text x="205.8" y="106.5" transform="rotate(-90 205.8 106.5)">G4</text>
<text x="208.5" y="106.5" transform="rotate(-90 208.5 106.5)">G3</text>
<text x="180.7" y="108.6">2</text>
<text x="180.7" y="111.2">3</text>
<text x="180.7" y="113.9">4</text>
<text x="184.7" y="109.6">CS</text>
<text x="184.7" y="112.3">DI</text>
<text x="180.7" y="116.5">5</text>
<text x="180.7" y="119.2">6</text>
<text x="184.7" y="114.9">VDD</text>
<text x="184.7" y="117.6">SCLK</text>
<text x="180.7" y="121.8">7</text>
<text x="180.7" y="124.5">8</text>
<text x="184.7" y="120.2">VSS</text>
<text x="184.7" y="122.9">DO</text>
<text x="184.7" y="125.5">DATA1</text>
<text x="180.7" y="127.1">9</text>
<text x="184.7" y="128.2">CDN</text>
<text x="205.8" y="127.9" transform="rotate(-90 205.8 127.9)">G1</text>
<text x="208.5" y="127.9" transform="rotate(-90 208.5 127.9)">G2</text>
<text x="204.8" y="133.8" transform="rotate(-90 204.8 133.8)">G1</text>
<text x="207.4" y="133.8" transform="rotate(-90 207.4 133.8)">G2</text>
<text x="56.4" y="154.7">1</text>
<text x="69.1" y="154.7">3</text>
<text x="63.2" y="159.2" transform="rotate(-90 63.2 159.2)">2</text>
<text x="154.3" y="191.7">1</text>
<text x="167" y="191.7">3</text>
<text x="161.1" y="196.2" transform="rotate(-90 161.1 196.2)">2</text>
</g>
</svg>
